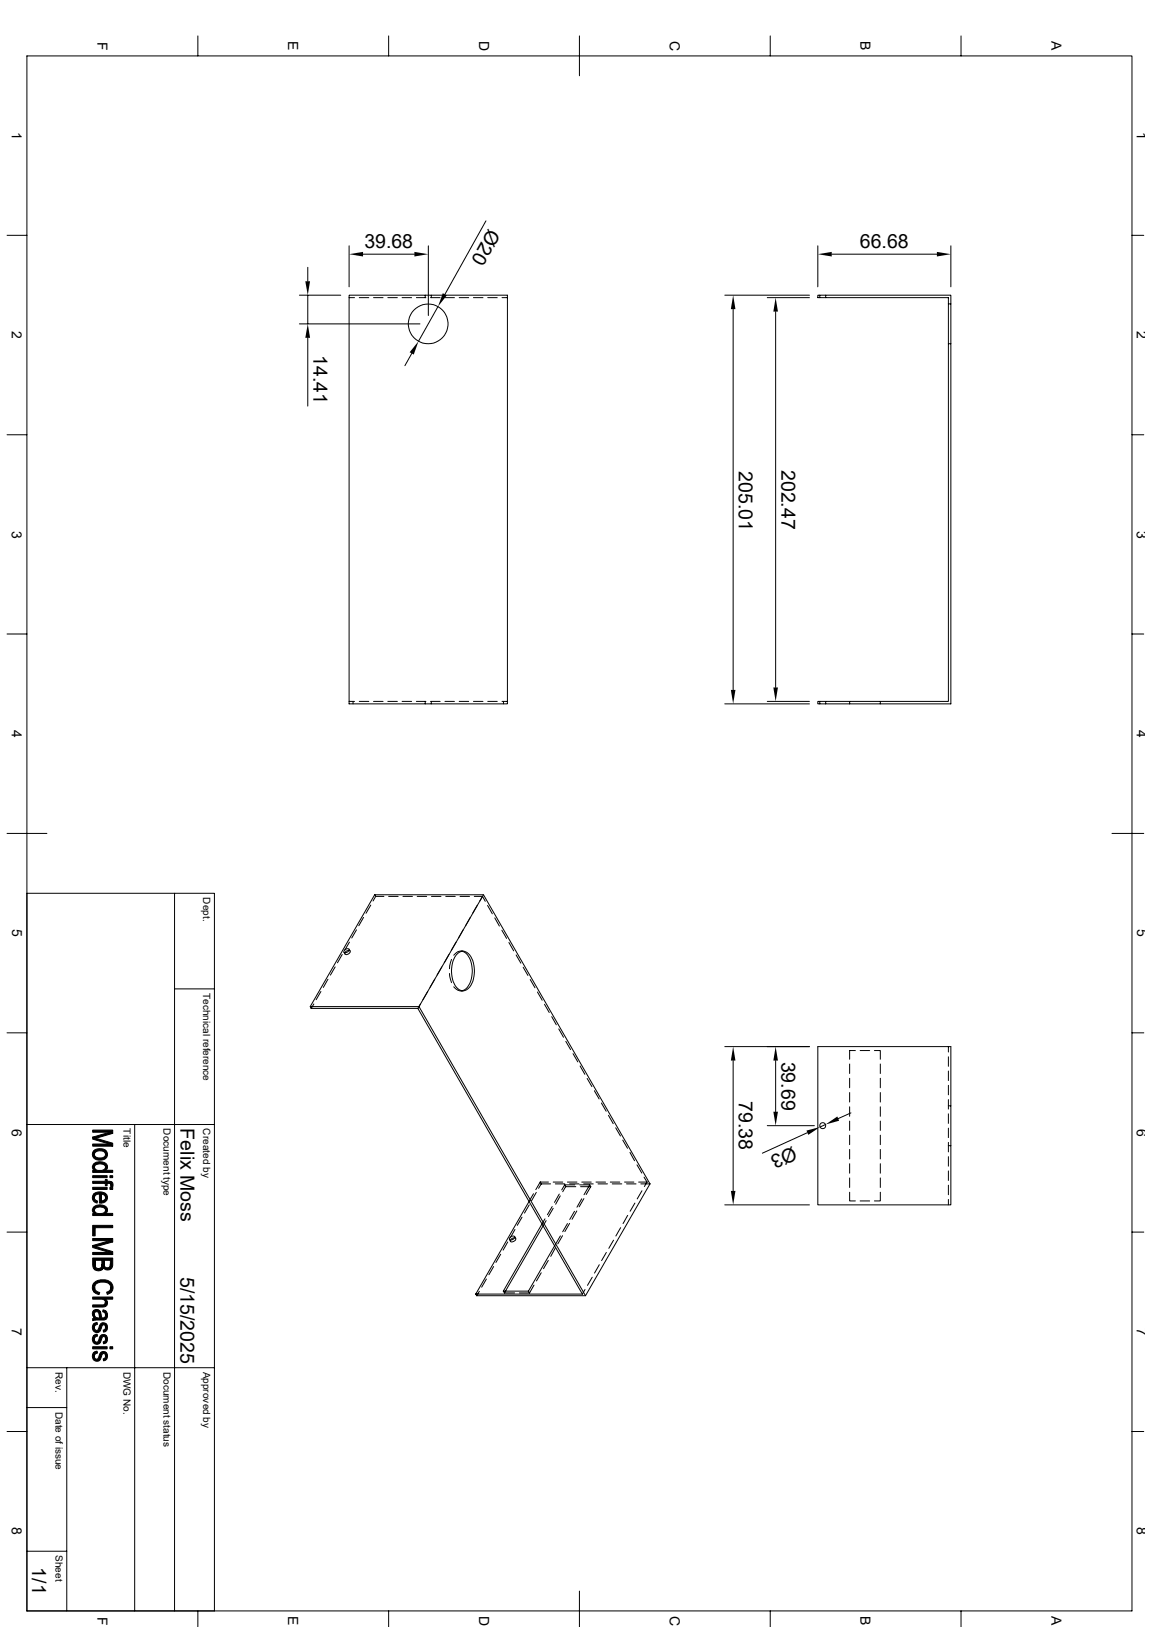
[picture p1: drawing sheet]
<svg xmlns="http://www.w3.org/2000/svg" width="297mm" height="420mm" viewBox="0 0 297 420" stroke-linecap="round" stroke-linejoin="round" font-family="sans-serif">
<g fill="none" stroke="#000" stroke-width=".26">
<path d="M6.9 14.4h285.2v401.4h-285.2zM51.1 9.3v5.1M100.3 9.3v5.1M149.5 9.3v10.3M198.8 9.3v5.1M248 9.3v5.1M125.4 57l-10.6 19M1.8 60.7h5.1M77.3 76.2h10.6M79.4 69v3.6M79.4 76.2v7.4M90.1 63.5v10.5"/>
<path d="M90.1 76.2h40.8v105.5h-40.8zM90.1 76.8h1.4M92.7 76.8h2.5M93.7 65.6h13.2M96.4 76.8h2.4M100.1 76.8h2.4M103.8 76.8h2.4M107.4 76.8h2.5M109.7 76.2v.6M110.5 63.5v17.9M111.1 76.8h2.5M111.3 76.2v.6"/>
<path d="M113 79.1l-5 9M114.8 76.8h2.5M118.5 76.8h2.4M122.2 76.8h2.4M125.9 76.8h2.4M129.5 76.8h1.4M187 76.2h21.9M189.2 79.8v98.3M198 76.8h10.9M211 63.5v10.5M211 76.2h34.4v105.5h-34.4v-.6h33.7v-104.3h-33.7zM211.5 76.2v.6"/>
<path d="M213.1 76.2v.6M214.6 65.6h27.2M244.7 78.4h.7M245.4 63.5v10.5M292.1 60.7h3M77.3 83.6h31.1M79.4 87.2v17.6M106.3 91.2l-1.8 3.2M200.2 80.4v97.1M244.7 88.7h.7M1.8 112.2h5.1M292.1 112.2h3"/>
<path d="M1.8 163.7h5.1M292.1 163.7h3M90.1 181.1h1.4M91.1 181.1v.6M92.7 181.1h2.5M96.4 181.1h2.4M100.1 181.1h2.4M103.8 181.1h2.4M107.4 181.1h2.5M109.7 181.1v.6M111.1 181.1h2.5M111.3 181.1v.6"/>
<path d="M114.8 181.1h2.5M118.5 181.1h2.4M122.2 181.1h2.4M125.9 181.1h2.4M129.5 181.1h1.4M129.9 181.1v.6M187 181.7h21.9M198 181.1h10.9M211.5 181.1v.6M213.1 181.1v.6M219.2 181.1v.6M227.2 181.1v.6"/>
<path d="M1.8 215.1h10.3M286.9 215.1h8.2M6.9 230.6h48.4v185.2M45 230.6v185.2M93.8 236.8l-1.2 2.2M95.7 233.6l-1.3 2.2M96.7 231l-16.6 28.8 .2 .5M96.7 231l.2 .4h2.2M96.7 231h28.1l42.9 74.6M96.9 231.4l-.6 1.2M100.3 231.4h2.4M104 231.4h2.4"/>
<path d="M107.7 231.4h2.4M111.3 231.4h2.5M115 231.4h2.5M118.7 231.4h2.5M121.4 236.8l-1.3 2.2M122.4 231.4h2.1l.7 1.3M123.2 233.6l-1.2 2.2M124.5 231.4l-.7 1.2M124.8 231l-16.7 28.8h-28M125.8 233.7l1.2 2.2M127.7 236.9l1.2 2.2M45 255.3h10.3"/>
<path d="M81 259.2l-.7 1.1M82.8 255.9l-1.2 2.2M84.6 252.8l-1.2 2.1M86.5 249.6l-1.2 2.1M88.3 246.4l-1.2 2.1M88.7 245.8l.3 .5M88.9 245.3l.6-.4h.5a.71 .71 0 0 1-.4 .9 .71 .71 0 0 1-.9-.2zM89 246a.52 .52 0 0 0 .4 .5 .52 .52 0 0 0 .6-.3l.1-.1a.44 .44 0 0 0 .3-.6 .44 .44 0 0 0-.7-.1l-.7 .6M90.1 245l.2 .5M90.2 243.2l-1.3 2.1M92 240l-1.2 2.1M108.1 259.8l43 74.7"/>
<path d="M108.5 259.2l-.7 1.1M110.4 255.9l-1.3 2.2M112.2 252.8l-1.2 2.1M114 249.6l-1.2 2.1M115.9 246.4l-1.3 2.1M116 251.3l.5 2.4M116.5 247.6l-.5 2.5M117.1 246.6a2.12 2.12 0 0 1 2-1.1 2.12 2.12 0 0 1 1.8 1.5 7.5 7.5 0 0 1-.6 8.2 2.01 2.01 0 0 1-3.2-.5M117.7 243.2l-1.2 2.1M118.1 246.1a2.24 2.24 0 0 1 3.7 1.3 7.5 7.5 0 0 1-1 7.8 2.24 2.24 0 0 1-3.6-1.3 7.5 7.5 0 0 1 .9-7.8zM118.9 245.5h.6M118.9 255.8h.6"/>
<path d="M119.5 240l-1.2 2.1M129.5 240.1l1.2 2.1M131.3 243.3l1.2 2.1M133.2 246.5l1.2 2.1M135 249.7l1.2 2.1M136.8 252.9l1.2 2.1M138.7 256.1l1.2 2.1M140.5 259.2l1.2 2.2M1.8 266.6h5.1M80.3 260.3h27.5M107.8 260.3l42.5 73.8M142.4 262.4l1.2 2.1"/>
<path d="M144.2 265.6l1.2 2.2M146 268.8l1.2 2.1M147.9 272l1.2 2.1M149.7 275.2l1.2 2.1M151.5 278.4l1.2 2.1M187 270.2h21.9M189.2 273.8v33.6M200.2 273.8v13.2M211 270.2h34.4v40.8h-34.4zM219.2 274.7v2.4M219.2 278.3v2.5M220.7 271.2h-1.5v2.2"/>
<path d="M222 271.2h2.4M225.6 271.2h1.6v2.2M227.2 274.7v2.4M227.2 278.3v2.5M244.7 270.2v1.4M244.7 272.8v2.5M244.7 276.5v2.4M292.1 266.6h3M6.9 290.3h48.4M34.8 290.3v125.5M153.4 281.6l1.2 2.1M155.2 284.7l1.2 2.2"/>
<path d="M157 287.9l1.2 2.2M158.9 291.1l1.2 2.1M160.7 294.3l1.2 2.1M162.6 297.5l1.1 2.1M198 290.6h12.1M208.3 292.4l-11.6 5.3M213 290.3l-1.4 .6M219.2 282v2.5M219.2 285.7v2.5M219.2 289.4v2.4M219.2 293v2.5M219.2 296.7v2.5"/>
<path d="M219.6 287.3l-3.3 1.5M227.2 282v2.5M227.2 285.7v2.5M227.2 289.4v2.4M227.2 293v2.5M227.2 296.7v2.5M244.7 285.5h.7M244.7 295.7h.7M244.7 280.2v2.4M244.7 283.8v2.5M244.7 287.5v2.5M244.7 291.2v2.5"/>
<path d="M244.7 294.9v2.4M244.7 298.6v2.4M1.8 318.1h5.1M131.4 320l.3 .4M131.6 319.4l.6-.3h.5a.71 .71 0 0 1-.4 .9 .71 .71 0 0 1-.9-.2zM132.8 319.2l.3 .5M132.8 319.5a.51 .51 0 0 1 .3 .6 .51 .51 0 0 1-.6 .4h-.1a.39 .39 0 0 1-.5 .1 .39 .39 0 0 1-.2-.5M132.8 319.5l-.6 .2-.4 .4M132.9 317.4l-1.2 2.1M134.7 314.2l-1.2 2.1M136.6 311l-1.3 2.1M137.7 308.1l-14.9 26"/>
<path d="M138.4 307.8l-1.2 2.2M139.4 305.1l.3 .5M139.4 305.1h2.1M139.4 305.1l-1.1 2M139.7 305.6l-.7 1.1M139.7 305.6h2.4M140.6 314.6l-10.7 18.7M140.9 315.1l-10.7 18.7M142.5 311.4l-1.2 2.2M142.7 311.9l-1.2 2.1M142.7 305.1h2.5M143.3 305.6h2.5"/>
<path d="M144.3 308.2l-1.2 2.2M144.6 308.7l-1.2 2.2M144.6 319l-8.2 14.3M145.2 319l-1.3 2.1M145.7 305.9h2.6M145.7 305.9l.3 .4M145.7 305.9l-.8 1.3M146 306.3h2.6M146 306.3l-.8 1.3M146.4 315.8l-1.2 2.2M146.4 305.1h2.5M147 315.8l-1.2 2.1"/>
<path d="M147 305.6h2.4M148.3 312.7l-1.3 2.1M148.8 312.6l-1.2 2.1M149.6 305.9h2.6M149.8 306.3h2.6M150.1 309.5l-1.2 2.1M150.1 305.1h2.5M150.6 305.6h2.5M150.7 309.4l-1.3 2.1M152.4 306.3l-.2-.4-1.5 2.5M152.4 306.3l-1.1 2.1M153.8 305.1h2.5"/>
<path d="M154.3 305.6h2.5M157.5 305.1h2.4M158 305.6h2.4M160.1 316.9l-1.2 2.2M161.2 305.1h2.4M161.7 305.6h2.4M162 313.7l-1.2 2.1M163.8 310.6l-1.2 2.1M164.4 300.7l1.2 2.1M164.8 305.1h2.2M165.4 305.6h2.3M165.7 307.4l-1.3 2.1"/>
<path d="M166.2 303.9l.8 1.2M167 305.1l-.7 1.2M167.7 305.6l-16.6 28.9h-28.1M187 311h21.9M219.2 307.8v2.2h1.5M219.2 300.4v2.5M219.2 304.1v2.4M222 310h2.4M227.2 307.8v2.2h-1.6M227.2 300.4v2.5M227.2 304.1v2.4M244.7 302.3v2.4"/>
<path d="M244.7 305.9v2.5M244.7 309.6v1.4M292.1 318.1h3M122.8 334.1l.2 .4M122.8 334.1h27.5M123.7 333.3l-.7 1.2M125.5 330.2l-1.2 2.1M127.4 326.9l-1.2 2.2M129.2 323.8l-1.2 2.1M129.9 333.3h6.5M129.9 333.3l.3 .5M130.2 333.8h2.6"/>
<path d="M131 320.6l-1.2 2.1M134 333.8h2.7M136.4 333.3l.3 .5M137.8 331.7l-1.1 2.1M139.7 328.5l-1.3 2.2M141.5 325.4l-1.2 2.1M143.3 322.2l-1.2 2.1M151 332.9l-.7 1.2M152.8 329.7l-1.2 2.1M154.6 326.5l-1.2 2.1M156.5 323.3l-1.3 2.1M158.3 320.1l-1.2 2.1"/>
<path d="M6.9 353.1h48.4M17.2 353.1v62.7M1.8 369.5h5.1M6.9 363.3h10.3M292.1 369.5h3M6.9 400.4h10.3M51.1 415.8v4.1M100.3 415.8v4.1M149.5 410.7v9.2M198.8 415.8v4.1M248 415.8v4.1"/>
<circle cx="110.5" cy="83.6" r="5.1"/>
<circle cx="212.3" cy="290.6" r=".77"/>
</g>
<g fill="#000" stroke="#000" stroke-width=".26">
<path d="M24.4 296.8h.2a2.97 2.97 0 0 1 2.6 .1v1.1a1.62 1.62 0 0 0-2.5-.7l-.3 .7z" fill-rule="evenodd"/>
<path d="M24.3 296.9l.1 1.1a1.62 1.62 0 0 0 2.6 .6l.2-.4v-1.3a1.51 1.51 0 0 1 .3 1.9 1.51 1.51 0 0 1-1.8 .7 1.49 1.49 0 0 1-1.7-.8 1.49 1.49 0 0 1 .3-1.8z" fill-rule="evenodd"/>
<path d="M23.9 295.3h4.3l.9 .6h-5.2z" fill-rule="evenodd"/>
<path d="M23.9 291.7h5.2v.9l-.8-.3h-4.4z" fill-rule="evenodd"/>
<path d="M23.9 293.5l5.2 1.6v.8l-.9-.6-4.3-1.3z" fill-rule="evenodd"/>
<path d="M23.9 293.5l4.4-1.2 .8 .3-4.4 1.2z" fill-rule="evenodd"/>
<path d="M24.3 300.4l.1 1.7a1.01 1.01 0 0 1-.1-1.7z" fill-rule="evenodd"/>
<path d="M24.3 311.5l.1 1.8a1.01 1.01 0 0 1-.1-1.8z" fill-rule="evenodd"/>
<path d="M24.2 308.2l.1-.1 .1 1.4 .7 .5v.6a1.4 1.4 0 0 1-1.2-1 1.4 1.4 0 0 1 .3-1.4z" fill-rule="evenodd"/>
<path d="M24.3 308.1a2.78 2.78 0 0 1 2.9 0v1.1l-.4-.8-.6-.1-.1 2.3h-.4v-2.4l-1 .3-.3 .7z" fill-rule="evenodd"/>
<path d="M23.9 303.5h3.7v.5h-3.7z" fill-rule="evenodd"/>
<path d="M23.9 306.5h3.7v.5h-3.7z" fill-rule="evenodd"/>
<path d="M24.3 300.3a2.41 2.41 0 0 1 3.4 .6l-.1 .8-.4 .4v-.8a1.71 1.71 0 0 0-2.5-.6l-.3 .6z" fill-rule="evenodd"/>
<path d="M26.2 308.3v1.7h.1l.5-.2 .4-.3v-1.4a1.4 1.4 0 0 1 .4 1.6 1.4 1.4 0 0 1-1.5 .9z" fill-rule="evenodd"/>
<path d="M24.3 311.4a2.41 2.41 0 0 1 3.4 .7l-.1 .7-.4 .4v-.8a1.71 1.71 0 0 0-2.5-.6l-.3 .6z" fill-rule="evenodd"/>
<path d="M23.9 304.9h3.3v-.4h.4v.4l1 .1v.9a.42 .42 0 0 0-.6-.4h-.4v.6h-.4v-.6h-3.3z" fill-rule="evenodd"/>
<path d="M28.4 303.5h.7v.5h-.7z" fill-rule="evenodd"/>
<path d="M28.4 306.5h.7v.5h-.7z" fill-rule="evenodd"/>
<path d="M23.9 316.3h5.2v.6h-4.5v2.1h-.7z" fill-rule="evenodd"/>
<path d="M24.4 301.5a1.81 1.81 0 0 0 2.8-.1v.7h1.9v.5h-5.2v-.5h.5z" fill-rule="evenodd"/>
<path d="M24.4 312.7a1.81 1.81 0 0 0 2.8-.2v.7h1.9v.6h-5.2v-.5h.5z" fill-rule="evenodd"/>
<path d="M28.6 305l.5 .4v.9l-.6-.1z" fill-rule="evenodd"/>
<path d="M24.3 339.2l.1 1.1z" fill-rule="evenodd"/>
<path d="M24.4 332.4a1.38 1.38 0 0 0 1.3 1.2l-.1 .6-1.3-.6z" fill-rule="evenodd"/>
<path d="M24.1 338.3a1.23 1.23 0 0 1 1.8 .2l-.1 1.6a1.76 1.76 0 0 0-.9-1.5l-.5 .3-.1 1.2a1.34 1.34 0 0 1-.2-1.8z" fill-rule="evenodd"/>
<path d="M24.6 325.3v1.1a.89 .89 0 0 0 .9 1 .89 .89 0 0 0 .8-1.1l-.1 1.5-.9 .2-.8-.2z" fill-rule="evenodd"/>
<path d="M23.9 336.8h2.7l.4-.1 .2-.5v1.1l-3.3 .1z" fill-rule="evenodd"/>
<path d="M26.6 338.1l.6 .3v1.1l-.1-.5-.6-.4z" fill-rule="evenodd"/>
<path d="M27.2 335.4a1.15 1.15 0 0 1 0 1.9z" fill-rule="evenodd"/>
<path d="M24.4 339.6l.5 .5 .9 .1 .1-1.7 .2 1.1a.56 .56 0 0 0 .5 .7 .56 .56 0 0 0 .6-.6v-1.3a1.4 1.4 0 0 1-.3 2.3l-3 .2v-.5l.5-.1z" fill-rule="evenodd"/>
<path d="M26.9 325.3v1a.81 .81 0 0 0 .8 1 .81 .81 0 0 0 .8-1.1v1.4l-1.2 .2-.5-.4z" fill-rule="evenodd"/>
<path d="M28.6 332.4v1.3l-.9 .4-.2-.6 .9-.5z" fill-rule="evenodd"/>
<path d="M23.9 323.3h4.3l.9 .5h-5.2z" fill-rule="evenodd"/>
<path d="M23.9 319.7h5.2v.9l-.8-.3h-4.4z" fill-rule="evenodd"/>
<path d="M23.9 321.5l5.2 1.6v.7l-.9-.5-4.3-1.3z" fill-rule="evenodd"/>
<path d="M23.9 321.5l4.4-1.2 .8 .3-4.4 1.2z" fill-rule="evenodd"/>
<path d="M23.9 324.7h5.2l-.1 2.3-.5 .6v-2.3h-1.6l-.1 2.1-.1-.2-.4 .5v-2.4h-1.7l-.1 2.5-.5-.9z" fill-rule="evenodd"/>
<path d="M23.9 334.8h5.2v.6h-1.9v1.9v-1.3l-.3-.4-.6-.2h-2.4z" fill-rule="evenodd"/>
<path d="M24.3 331a3.2 3.2 0 0 1 4.8 .8 1.76 1.76 0 0 1-.5 1.9v-1.3a1.75 1.75 0 0 0-2.4-1.4 1.61 1.61 0 0 0-1.8 1.4l-.1 1.2a1.89 1.89 0 0 1 0-2.6z" fill-rule="evenodd"/>
<path d="M24.4 341.5l.7-.1v.5l-.5 .2-.2 .6z" fill-rule="evenodd"/>
<path d="M24.3 344.6l.8-.2v.5l-.5 .3-.2 .5z" fill-rule="evenodd"/>
<path d="M24.4 349l.7-.2v.5l-.5 .2-.2 .6z" fill-rule="evenodd"/>
<path d="M24.1 341.8l.2-.2 .1 1.1a.58 .58 0 0 0 .5 .7 .58 .58 0 0 0 .6-.7 1.15 1.15 0 0 1 .6-1.1 1.15 1.15 0 0 1 1.2 0l-.1 1a.54 .54 0 0 0-.5-.6 .54 .54 0 0 0-.5 .7 1.23 1.23 0 0 1-1.6 1.2 1.23 1.23 0 0 1-.6-1.9z" fill-rule="evenodd"/>
<path d="M24.2 344.7l.1-.1 .1 1.1a.58 .58 0 0 0 .5 .8 .58 .58 0 0 0 .6-.7 1.2 1.2 0 0 1 1.8-1.2l-.1 1.1a.53 .53 0 0 0-.5-.7 .53 .53 0 0 0-.5 .7 1.23 1.23 0 0 1-1.7 1.2 1.23 1.23 0 0 1-.4-2.1z" fill-rule="evenodd"/>
<path d="M24.2 349.1l.1-.1 .1 1.1a.59 .59 0 0 0 .6 .8 .59 .59 0 0 0 .5-.8 1.15 1.15 0 0 1 .6-1 1.15 1.15 0 0 1 1.2-.1l-.1 1.1a.53 .53 0 0 0-.5-.7 .53 .53 0 0 0-.5 .7 1.23 1.23 0 0 1-1.6 1.2 1.23 1.23 0 0 1-.6-1.9z" fill-rule="evenodd"/>
<path d="M23.9 347.6h3.7v.6h-3.7z" fill-rule="evenodd"/>
<path d="M27.3 341.6a1.27 1.27 0 0 1 .4 1.3 1.27 1.27 0 0 1-1 1l-.1-.6a.59 .59 0 0 0 .6-.7z" fill-rule="evenodd"/>
<path d="M27.3 344.6a1.26 1.26 0 0 1 .4 1.3 1.26 1.26 0 0 1-1 1l-.1-.5 .4-.2 .2-.3z" fill-rule="evenodd"/>
<path d="M27.3 349a1.27 1.27 0 0 1 .4 1.3 1.27 1.27 0 0 1-1 1l-.1-.5 .6-.5z" fill-rule="evenodd"/>
<path d="M28.4 347.6h.7v.6h-.7z" fill-rule="evenodd"/>
</g>
<g fill="#000">
<path d="M78.8 72.6h1.2l-.6 3.6zM90.1 65.6l3.6-.6v1.2zM106.9 65l3.6 .6-3.6 .6zM114.3 75.7l1 .5-2.3 2.9zM189.2 76.2l.6 3.6h-1.2zM211 65.6l3.6-.6v1.2zM241.8 65l3.6 .6-3.6 .6zM79.4 83.6l.6 3.6h-1.2zM108 88.1l-1.2 3.4-1.1-.6zM200.2 76.8l.5 3.6h-1.1zM188.6 178.1h1.2l-.6 3.6zM199.6 177.5h1.1l-.5 3.6z"/>
<path d="M189.2 270.2l.6 3.6h-1.2zM200.2 270.2l.5 3.6h-1.1zM199.6 287h1.1l-.5 3.6zM208.1 291.8l3.5-.9-3 2zM213 290.3l3.1-2.1 .4 1.1zM188.6 307.4h1.2l-.6 3.6z"/>
</g>
<g font-size="5">
<text x="126.2" y="58.9" transform="rotate(119 126.2 58.9)">Ø20</text>
<text x="94" y="64.1">39.68</text>
<text x="221.9" y="64.1">66.68</text>
<text x="80.9" y="91.7" transform="rotate(90 80.9 91.7)">14.41</text>
<text x="190.7" y="121.6" transform="rotate(90 190.7 121.6)">205.01</text>
<text x="201.7" y="121.3" transform="rotate(90 201.7 121.3)">202.47</text>
<text x="201.7" y="274.1" transform="rotate(90 201.7 274.1)">39.69</text>
<text x="190.7" y="284.3" transform="rotate(90 190.7 284.3)">79.38</text>
<text x="46.6" y="291.3" transform="rotate(90 46.6 291.3)">Felix Moss</text>
<text x="204.6" y="295.9" transform="rotate(156 204.6 295.9)">Ø3</text>
<text x="46.6" y="329.6" transform="rotate(90 46.6 329.6)">5/15/2025</text>
<text x="8.3" y="404.6" transform="rotate(90 8.3 404.6)">1/1</text>
</g>
<g font-size="3.6">
<text x="25.1" y="10.8" transform="rotate(90 25.1 10.8)">F</text>
<text x="74.4" y="10.7" transform="rotate(90 74.4 10.7)">E</text>
<text x="123.6" y="10.5" transform="rotate(90 123.6 10.5)">D</text>
<text x="172.8" y="10.5" transform="rotate(90 172.8 10.5)">C</text>
<text x="222.1" y="10.7" transform="rotate(90 222.1 10.7)">B</text>
<text x="271.3" y="10.7" transform="rotate(90 271.3 10.7)">A</text>
<text x="3.1" y="34" transform="rotate(90 3.1 34)">1</text>
<text x="293.4" y="34" transform="rotate(90 293.4 34)">1</text>
<text x="3.1" y="85.5" transform="rotate(90 3.1 85.5)">2</text>
<text x="293.4" y="85.5" transform="rotate(90 293.4 85.5)">2</text>
<text x="3.1" y="136.9" transform="rotate(90 3.1 136.9)">3</text>
<text x="293.4" y="136.9" transform="rotate(90 293.4 136.9)">3</text>
<text x="3.1" y="188.4" transform="rotate(90 3.1 188.4)">4</text>
<text x="293.4" y="188.4" transform="rotate(90 293.4 188.4)">4</text>
<text x="3.1" y="239.9" transform="rotate(90 3.1 239.9)">5</text>
<text x="293.4" y="239.9" transform="rotate(90 293.4 239.9)">5</text>
<text x="3.1" y="291.3" transform="rotate(90 3.1 291.3)">6</text>
<text x="293.4" y="291.3" transform="rotate(90 293.4 291.3)">6</text>
<text x="3.1" y="342.8" transform="rotate(90 3.1 342.8)">7</text>
<text x="293.4" y="342.8" transform="rotate(90 293.4 342.8)">7</text>
<text x="3.1" y="394.3" transform="rotate(90 3.1 394.3)">8</text>
<text x="293.4" y="394.3" transform="rotate(90 293.4 394.3)">8</text>
<text x="25.1" y="417.3" transform="rotate(90 25.1 417.3)">F</text>
<text x="74.4" y="417.2" transform="rotate(90 74.4 417.2)">E</text>
<text x="123.6" y="417.1" transform="rotate(90 123.6 417.1)">D</text>
<text x="172.8" y="417.1" transform="rotate(90 172.8 417.1)">C</text>
<text x="222.1" y="417.2" transform="rotate(90 222.1 417.2)">B</text>
<text x="271.3" y="417.2" transform="rotate(90 271.3 417.2)">A</text>
</g>
<g font-size="2.6">
<text x="52.5" y="231.6" transform="rotate(90 52.5 231.6)">Dept.</text>
<text x="52.5" y="256.3" transform="rotate(90 52.5 256.3)">Technical reference</text>
<text x="31.9" y="291.3" transform="rotate(90 31.9 291.3)">Title</text>
<text x="42.2" y="291.3" transform="rotate(90 42.2 291.3)">Document type</text>
<text x="52.5" y="291.3" transform="rotate(90 52.5 291.3)">Created by</text>
<text x="14.4" y="354.1" transform="rotate(90 14.4 354.1)">Rev.</text>
<text x="31.9" y="354.1" transform="rotate(90 31.9 354.1)">DWG No.</text>
<text x="42.2" y="354.1" transform="rotate(90 42.2 354.1)">Document status</text>
<text x="52.5" y="354.1" transform="rotate(90 52.5 354.1)">Approved by</text>
<text x="14.4" y="364.4" transform="rotate(90 14.4 364.4)">Date of issue</text>
<text x="14.4" y="401.4" transform="rotate(90 14.4 401.4)">Sheet</text>
</g>
</svg>
